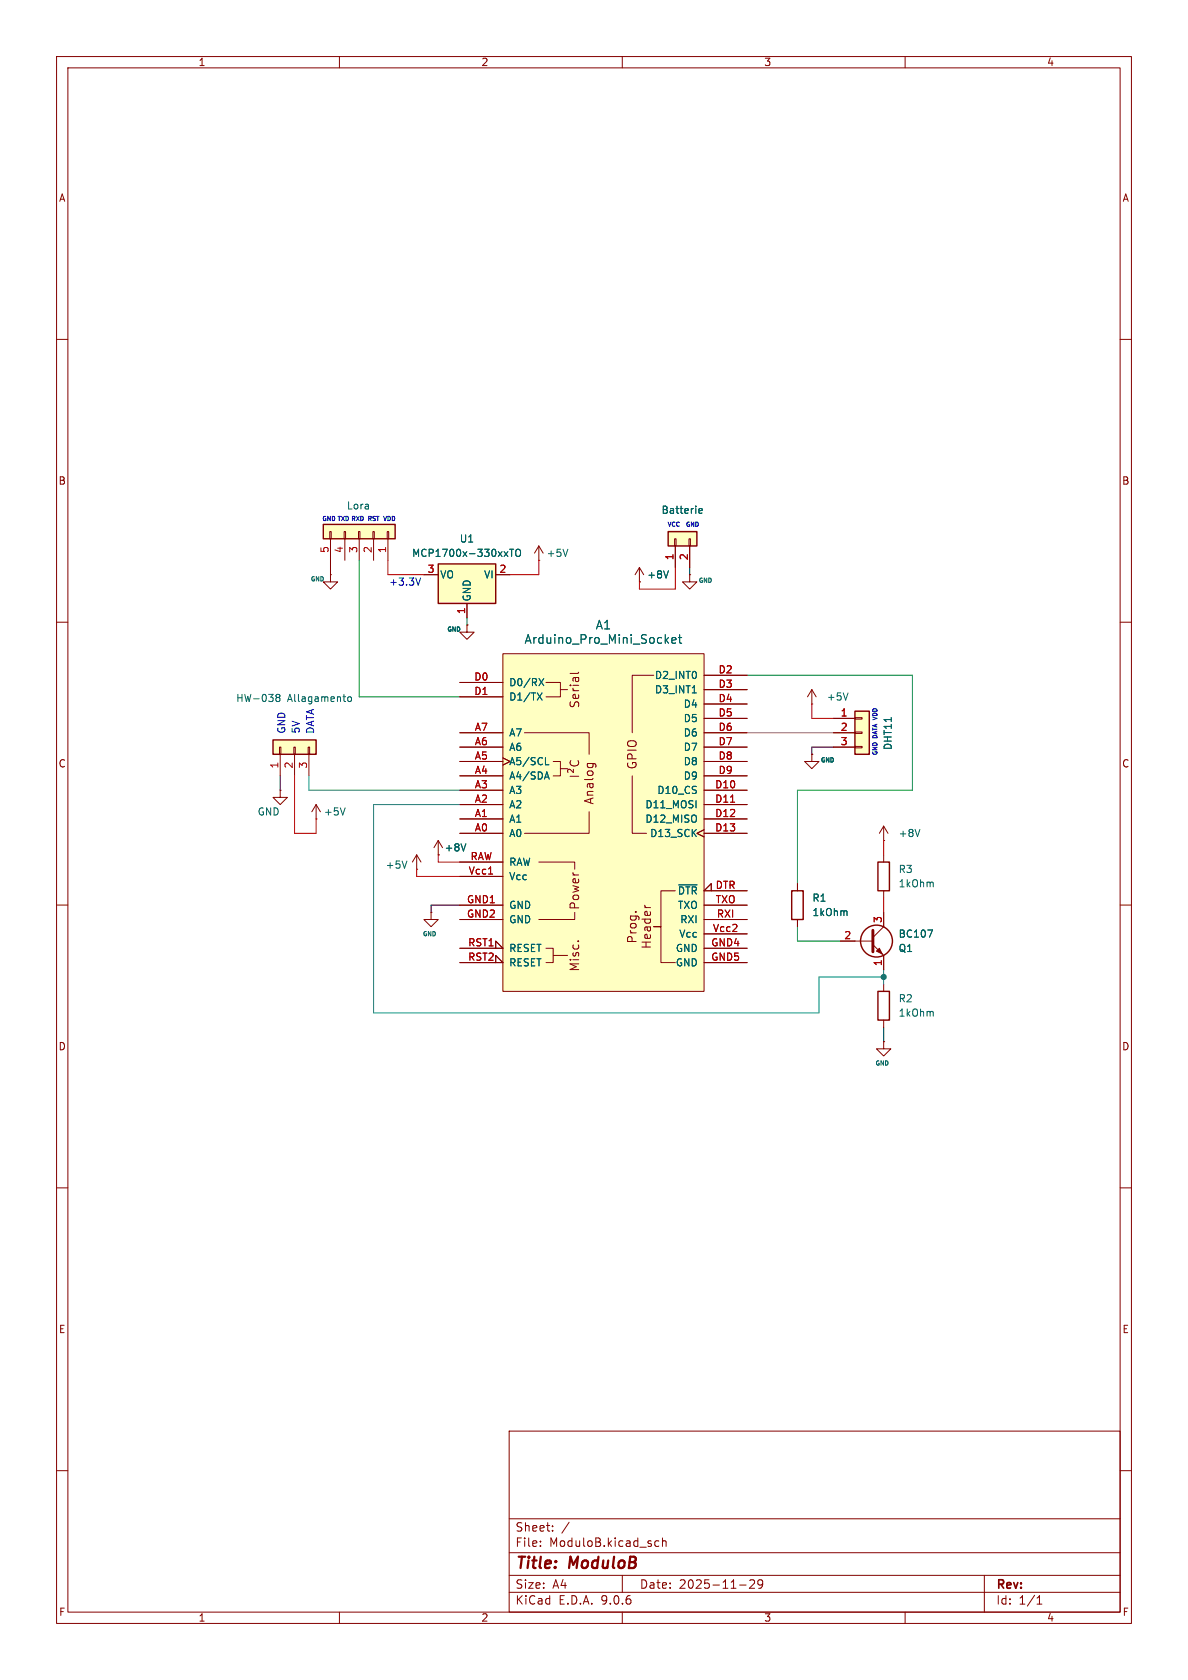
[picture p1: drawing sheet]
<svg xmlns="http://www.w3.org/2000/svg" width="210mm" height="297mm" viewBox="0 0 210 297" stroke-linecap="round" stroke-linejoin="round" font-family="sans-serif">
<g fill="none" stroke="#840000" stroke-width=".18">
<path d="M10 10h190v277h-190zM12 12h186v273h-186zM60 10v2M110 10v2M160 10v2M10 60h2M198 60h2M95.2 99.1h.1M95.2 96.5l-.7 1.3M95.2 96.5l.8 1.3M95.2 96.5v2.6M10 110h2"/>
<path d="M113 102.9h.1M113 100.3l-.7 1.3M113 100.3l.8 1.3M113 100.3v2.6M121.9 101.6v1.3h1.3l-1.3 1.2-1.3-1.2h1.3M121.9 101.6h.1M198 110h2M49.5 139.7v1.3h1.3l-1.3 1.2-1.2-1.2h1.2M49.5 139.7h.1M10 160h2M77.5 151.1h.1M77.5 148.6l-.8 1.3"/>
<path d="M77.5 148.6l.7 1.3M77.5 148.6v2.5M141 156.2v1.3M198 160h2M141 162.6v1.2M10 210h2M198 210h2M90 253h108v32h-108zM10 260h2M90 278.5h108M90 274.5h108M90 268.5h108"/>
<path d="M95.5 273.2v.2M95.5 272.5v.1M97.7 270.5v.2M97.7 269.8v.1M100.6 269.1l-1.3 1.9M110 278.5v3M115.8 273.1l.2 .3 .5-.1M116.5 272.5l-.5-.1-.2 .3M117.1 272.5l.2-.1 .4 .1 .1 .9M117.1 271.9v1.5M132.5 279.4l.6-.1 .2 .1 .1 .3-.9 1.1h.9M134.8 279.9l-.3 .3h-.2l-.3-.3 .1-.5 .4-.1 .3 .1a.99 .99 0 0 1-.4 1.4h-.3"/>
<path d="M174 278.5v6.5M198 260h2M60 285v2M90 281.5h108M110 285v2M130.8 280.2h1.1M160 285v2M183.3 283.6h.9M183.3 282.5l.5-.4v1.5"/>
</g>
<path d="M100.4 97.1l-.4 1.3M118.2 100.9l-.5 1.3M82.3 149.2l-.4 1.2M149.7 161.1v.8" fill="none" stroke="#006464" stroke-width=".18"/>
<path d="M140 157.5h2v5.1h-2z" fill="none" stroke="#840000" stroke-width=".25"/>
<path d="M77.5 99.7h10.1v7h-10.1z" fill="#ffffc2"/>
<g fill="none" stroke="#840000" stroke-width=".25">
<path d="M77.5 99.7h10.1v7h-10.1z"/>
<circle cx="154.9" cy="166.4" r="2.82"/>
</g>
<g fill="none" stroke="#840000" stroke-width=".18">
<path d="M74.9 101.6h2.6M82.5 110.5v1.3h-1.2l1.2 1.2 1.3-1.2h-1.3M82.5 110.5h.1M82.5 106.7v2.5M87.6 101.6h2.6M143.5 133.4v1.2h1.3l-1.3 1.3-1.3-1.3h1.3M143.5 133.4h.1M55.9 144.8h.1M55.9 142.2l-.8 1.3M55.9 142.2l.7 1.3M55.9 142.2v2.6M73.7 153.7h.1"/>
<path d="M73.7 151.1l-.8 1.3M73.7 151.1l.7 1.3M73.7 151.1v2.6M156.2 148.6h.1M156.2 146.1v2.5M156.2 146.1l-.8 1.2M156.2 146.1l.8 1.2M76.2 161.3v1.3h1.3l-1.3 1.2-1.3-1.2h1.3M76.2 161.3h.1M148.6 166.4h5.7M154.3 167l1.9 1.9v2.6M156.2 161.3v2.5l-1.9 1.9"/>
<path d="M156.2 184.2v1.2h1.3l-1.3 1.3-1.3-1.3h1.3M156.2 184.2h.1"/>
</g>
<path d="M90.1 97.1h.7M90.4 97.1v1.3M91.3 97.2l.2-.1a.43 .43 0 0 1 .5 .4v.4a.42 .42 0 0 1-.4 .5 .42 .42 0 0 1-.4-.5v-.4zM61 142.8l-.4 1.3M71.9 152.2l-.4 1.3M162.6 146.6l-.4 1.3M164 164.4h.8l-.5 1.3" fill="none" stroke="#006464" stroke-width=".18"/>
<path d="M154.3 164.5v3.8" fill="none" stroke="#840000" stroke-width=".51"/>
<path d="M154.9 168.1l.5-.5 .6 1.1z" fill="#840000" stroke="#840000" stroke-width=".18"/>
<path d="M48.3 130.8h7.6v2.6h-7.6z" fill="#ffffc2"/>
<path d="M48.3 130.8h7.6v2.6h-7.6z" fill="none" stroke="#840000" stroke-width=".25"/>
<path d="M49.4 132.1h.3v1.3h-.3zM49.5 133.4v3.8M51.9 132.1h.3v1.3h-.3zM52.1 133.4v3.8M54.5 132.1h.2v1.3h-.2zM54.6 133.4v3.8" fill="none" stroke="#840000" stroke-width=".18"/>
<path d="M49 123.3l-.2-.2 .2-.3h.2l.3 .2-.3 .3M49 123.3l-.2 .2v.4l.2 .1h.4l.1-.2v-.3l-.3-.2M49 123.3h.2M61.5 123.3l.2-.1 .4 .1v.5l-.1 .2h-.3l-.2-.1z" fill="none" stroke="#006464" stroke-width=".18"/>
<path d="M88.9 115.6h35.6v59.7h-35.6z" fill="#ffffc2"/>
<g fill="none" stroke="#840000" stroke-width=".18">
<path d="M88.9 115.6h35.6v59.7h-35.6zM102.3 118.8l-.2 .3h-1.3M115.6 119.4h-3.8v10.1M124.5 119.4h7.6M81.3 120.7h7.6M81.3 123.2h7.6M81.3 129.5h7.6M81.3 132.1h7.6M81.3 134.6h7.6M81.3 137.2h7.6M81.3 139.7h7.6M88.9 134l1.3 .6-1.3 .7"/>
<path d="M92.7 129.5h11.4v3.9M96.5 120.7h2.6v2.5h-2.6M97.8 134.6h1.3v2.6h-1.3M99.1 121.9h1.2M99.1 135.9h1.2M100.8 137.2h1.5M100.9 134.5a.61 .61 0 0 0 0 .7 .61 .61 0 0 0 .7 .2 .57 .57 0 0 0 .6-.3 .57 .57 0 0 0 0-.6M101.4 136v.6l-.6-.5a.31 .31 0 0 0-.5 .1l.1 .4M103.8 135h1.3l.2 .1M103.9 135l-.1 .1M104.8 135v.1M111.8 137.2v10.1h2.5"/>
<path d="M124.5 121.9h7.6M124.5 129.5h7.6M124.5 132.1h7.6M124.5 134.6h7.6M124.5 137.2h7.6M124.5 139.7h7.6M124.5 124.5h7.6M124.5 127h7.6M81.3 142.2h7.6M81.3 144.8h7.6M81.3 147.3h7.6M81.3 152.4h7.6"/>
<path d="M81.3 154.9h7.6M95.2 152.4h6.4v1.3M104.1 143.5v3.8h-11.4M119.4 157.5h-2.6v6.3h-1.2h1.2v6.4h2.6M124.5 146.7l-1.3 .6 1.3 .7M124.5 142.2h7.6M124.5 144.8h7.6M124.5 147.3h7.6M125.7 157.5v-1.3l-1.2 1.3h7.6M156.2 151.1v1.3M156.2 157.5v1.3M81.3 167.6h7.6l-1.3-1.2v1.2"/>
<path d="M81.3 170.2h7.6l-1.3-1.3v1.3M81.3 160h7.6M81.3 162.6h7.6M96.5 167.6h1.3v2.6h-1.3M97.8 168.9h2.5M101.6 161.3v1.3h-6.4M102.2 166.4h.1M112.3 161.2h.2M114 160v.2M124.5 160h7.6M124.5 162.6h7.6M124.5 167.6h7.6"/>
<path d="M124.5 170.2h7.6M124.5 165.1h7.6"/>
</g>
<g fill="none" stroke="#006464" stroke-width=".18">
<path d="M95.3 120l.8 1.2M96.1 120l-.8 1.2M117.7 113.1l.5 .6M118.2 112.7l-.6 .6M118.8 113.2l.7-.1-.1-.3-.4-.1-.2 .2v.8h.6M119.9 112.7h.6M120.1 112.2v1.3l.4 .2M95 122.5l.8 1.3M95.8 122.5l-.8 1.3M96.4 137.4h.6M96.4 135.2h.6M96.7 136.5l.4 1.2"/>
<path d="M122.4 122.5h.7M120 156.4h3.2M164.9 156l.1 .8"/>
</g>
<path d="M86.4 154.5h.7M129.1 141.8h.8" fill="none" stroke="#a90000" stroke-width=".18"/>
<path d="M155.2 152.4h2v5.1h-2z" fill="none" stroke="#840000" stroke-width=".25"/>
<path d="M118.1 94h5.1v2.5h-5.1z" fill="#ffffc2"/>
<path d="M118.1 94h5.1v2.5h-5.1z" fill="none" stroke="#840000" stroke-width=".25"/>
<path d="M119.3 95.3h.2v1.2h-.2zM119.4 96.5v3.8M121.8 95.3h.2v1.2h-.2zM121.9 96.5v3.8" fill="none" stroke="#840000" stroke-width=".18"/>
<path d="M123.5 90.3l.6-.1v-.2l-.4-.1-.2 .2 .1 .6h.5" fill="none" stroke="#006464" stroke-width=".18"/>
<path d="M57.1 92.7h12.7v2.6h-12.7z" fill="#ffffc2"/>
<path d="M57.1 92.7h12.7v2.6h-12.7zM155.2 175.3h2v5h-2z" fill="none" stroke="#840000" stroke-width=".25"/>
<g fill="none" stroke="#840000" stroke-width=".18">
<path d="M58.3 94h.2v1.3h-.2zM58.4 95.3v3.8M60.8 94h.3v1.3h-.3zM61 95.3v3.8M63.4 94h.2v1.3h-.2zM63.5 95.3v3.8M65.9 94h.3v1.3h-.3zM66 95.3v3.8M68.5 94h.2v1.3h-.2zM68.6 95.3v3.8M58.4 101.6v1.3h-1.3l1.3 1.2 1.3-1.2h-1.3M58.4 101.6h.1"/>
<path d="M143.5 124.5h.1M143.5 121.9l-.8 1.3M143.5 121.9l.8 1.3M143.5 121.9v2.6M156.2 174v1.3M156.2 180.3v1.3"/>
</g>
<path d="M149.9 122.5l-.4 1.3M164.9 178.9l.1 .7" fill="none" stroke="#006464" stroke-width=".18"/>
<path d="M151.1 125.7h2.6v7.7h-2.6z" fill="#ffffc2"/>
<path d="M151.1 125.7h2.6v7.7h-2.6z" fill="none" stroke="#840000" stroke-width=".25"/>
<g fill="none" stroke="#840000" stroke-width=".18">
<path d="M119.4 96.5v3.8M121.9 96.5v3.8M74.9 101.6h2.6M82.5 110.5h.1M82.5 106.7v2.5M87.6 101.6h2.6M113 102.9h.1M124.5 119.4h7.6M81.3 129.5h7.6M81.3 132.1h7.6M81.3 120.7h7.6M81.3 123.2h7.6"/>
<path d="M81.3 134.6h7.6M81.3 137.2h7.6M81.3 139.7h7.6M88.9 134l1.3 .6-1.3 .7M124.5 127h7.6M124.5 129.5h7.6M124.5 132.1h7.6M124.5 134.6h7.6M124.5 137.2h7.6M124.5 139.7h7.6M124.5 121.9h7.6M124.5 124.5h7.6"/>
<path d="M143.5 133.4h.1M147.3 127h3.8M147.3 129.5h3.8M147.3 132.1h3.8M151.1 126.9h1.3v.2h-1.3zM151.1 129.4h1.3v.3h-1.3zM151.1 132h1.3v.2h-1.3zM77.5 151.1h.1M81.3 142.2h7.6M81.3 144.8h7.6M81.3 147.3h7.6M81.3 152.4h7.6"/>
<path d="M81.3 154.9h7.6M124.5 146.7l-1.3 .6 1.3 .7M124.5 142.2h7.6M124.5 144.8h7.6M124.5 147.3h7.6M125.7 157.5v-1.3l-1.2 1.3h7.6M141 156.2v1.3M81.3 167.6h7.6l-1.3-1.2v1.2M81.3 170.2h7.6l-1.3-1.3v1.3M81.3 160h7.6M81.3 162.6h7.6M124.5 160h7.6"/>
<path d="M124.5 162.6h7.6M124.5 167.6h7.6M124.5 170.2h7.6M124.5 165.1h7.6M141 162.6v1.2M148.6 166.4h2.5M156.2 161.3v2.5M156.2 168.9v2.6"/>
</g>
<path d="M77.5 152.4h3.8" fill="none" stroke="#ff0002" stroke-width=".18"/>
<path d="M66 142.2h15.3M156.2 171.5v1.2" fill="none" stroke="#008484" stroke-width=".18"/>
<path d="M54.6 137.2v2.5h26.7M66 142.2v36.9h78.8v-6.4h11.4v1.3" fill="none" stroke="#009090" stroke-width=".18"/>
<path d="M77.5 151.1v1.3" fill="none" stroke="#ff0003" stroke-width=".18"/>
<path d="M68.6 99.1v2.5h6.3M95.2 99.1v2.5h-5M119.4 100.3v3.8h-6.4v-1.2M52.1 137.2v10.1h3.8v-2.5M143.5 124.5v2.5h3.8M73.7 154.9h7.6M156.2 148.6v2.5M156.2 158.8v2.5" fill="none" stroke="#f00" stroke-width=".18"/>
<path d="M58.4 99.1v2.5M121.9 100.3v1.3M49.5 137.2v2.5M147.3 132.1h-3.8v1.3M81.3 160h-5.1v1.3M156.2 181.6v2.6" fill="none" stroke="#000" stroke-width=".18"/>
<path d="M63.5 99.1v24.1h17.8M82.5 109.2v1.3M132.1 119.4h29.2v20.3h-20.3v16.5M141 163.8v2.6h7.6" fill="none" stroke="#009600" stroke-width=".18"/>
<path d="M73.7 153.7v1.2" fill="none" stroke="#ff0300" stroke-width=".18"/>
<path d="M132.1 129.5h15.2" fill="none" stroke="#c200c2" stroke-width=".18"/>
<path d="M74.3 102.2l-.4 1.3" fill="none" stroke="#0000c2" stroke-width=".18"/>
<g fill="none" stroke="#006464" stroke-width=".18">
<path d="M90.1 97.1h.7M90.4 97.1v1.3M91.3 97.2l.2-.1a.43 .43 0 0 1 .5 .4v.4a.42 .42 0 0 1-.4 .5 .42 .42 0 0 1-.4-.5v-.4zM123.5 90.3l.6-.1v-.2l-.4-.1-.2 .2 .1 .6h.5M95.3 120l.8 1.2M96.1 120l-.8 1.2M117.7 113.1l.5 .6M118.2 100.9l-.5 1.3M118.2 112.7l-.6 .6M118.8 113.2l.7-.1-.1-.3-.4-.1-.2 .2v.8h.6M119.9 112.7h.6M120.1 112.2v1.3l.4 .2"/>
<path d="M95 122.5l.8 1.3M95.8 122.5l-.8 1.3M96.4 137.4h.6M96.4 135.2h.6M96.7 136.5l.4 1.2M122.4 122.5h.7M82.3 149.2l-.4 1.2M120 156.4h3.2M149.7 161.1v.8M164 164.4h.8l-.5 1.3"/>
</g>
<path d="M86.4 154.5h.7M129.1 141.8h.8" fill="none" stroke="#a90000" stroke-width=".18"/>
<circle cx="156.2" cy="172.7" r=".46" fill="#008484" stroke="#008484" stroke-width=".18"/>
<g font-size="2.8" fill="#840000">
<text x="91" y="277.9">Title:</text>
<text x="100.7" y="277.9">ModuloB</text>
</g>
<g font-size="2.1" fill="#006464">
<text x="105.2" y="111.5">A1</text>
<text x="92.6" y="114">Arduino_Pro_Mini_Socket</text>
</g>
<g font-size="2.1" fill="#840000">
<text x="102.6" y="125.3" transform="rotate(-90 102.6 125.3)">Serial</text>
<text x="112.8" y="136.1" transform="rotate(-90 112.8 136.1)">GPIO</text>
<text x="105.1" y="142.3" transform="rotate(-90 105.1 142.3)">Analog</text>
<text x="102.6" y="160.9" transform="rotate(-90 102.6 160.9)">Power</text>
<text x="112.8" y="166.9" transform="rotate(-90 112.8 166.9)">Prog.</text>
<text x="115.3" y="167.9" transform="rotate(-90 115.3 167.9)">Header</text>
<text x="102.6" y="171.9" transform="rotate(-90 102.6 171.9)">Misc.</text>
<text x="91" y="273.7">File:</text>
<text x="91" y="271">Sheet:</text>
<text x="97.1" y="273.7">ModuloB.kicad_sch</text>
<text x="91" y="281.1">Size:</text>
<text x="97.7" y="281.1">A4</text>
<text x="113" y="281.1">Date:</text>
<text x="120" y="281.1">2025-11-29</text>
<text x="176" y="281.3">Rev:</text>
<text x="91" y="283.9">KiCad</text>
<text x="98.7" y="283.9">E.D.A.</text>
<text x="106.3" y="283.9">9.0.6</text>
<text x="176" y="283.9">Id:</text>
<text x="180.1" y="283.9">1/1</text>
</g>
<g font-size="1.8" fill="#840000">
<text x="35" y="11.9">1</text>
<text x="85" y="11.9">2</text>
<text x="135" y="11.9">3</text>
<text x="185" y="11.9">4</text>
<text x="10.3" y="35.9">A</text>
<text x="198.4" y="35.9">A</text>
<text x="10.3" y="85.9">B</text>
<text x="198.3" y="85.9">B</text>
<text x="10.3" y="135.9">C</text>
<text x="198.3" y="135.9">C</text>
<text x="10.3" y="185.9">D</text>
<text x="198.3" y="185.9">D</text>
<text x="10.3" y="235.9">E</text>
<text x="198.3" y="235.9">E</text>
<text x="10.3" y="285.9">F</text>
<text x="35" y="286.9">1</text>
<text x="85" y="286.9">2</text>
<text x="135" y="286.9">3</text>
<text x="185" y="286.9">4</text>
<text x="198.4" y="285.9">F</text>
</g>
<g font-size="1.8" fill="#006464">
<text x="61.2" y="90.3">Lora</text>
<text x="116.8" y="91">Batterie</text>
<text x="72.7" y="98.7">MCP1700x-330xxTO</text>
<text x="81.2" y="96.1">U1</text>
<text x="96.5" y="98.7">+5V</text>
<text x="77.7" y="102.5">VO</text>
<text x="83.4" y="106.4" transform="rotate(-90 83.4 106.4)">GND</text>
<text x="85.5" y="102.5">VI</text>
<text x="114.3" y="102.5">+8V</text>
<text x="41.6" y="124.3">HW-038</text>
<text x="50.8" y="124.3">Allagamento</text>
<text x="89.9" y="121.5">D0/RX</text>
<text x="89.9" y="124.1">D1/TX</text>
<text x="115.7" y="120.2">D2_INT0</text>
<text x="115.7" y="122.8">D3_INT1</text>
<text x="120.8" y="125.3">D4</text>
<text x="146.1" y="124.1">+5V</text>
<text x="89.9" y="130.4">A7</text>
<text x="120.8" y="127.9">D5</text>
<text x="120.8" y="130.4">D6</text>
<text x="89.9" y="132.9">A6</text>
<text x="89.9" y="135.5">A5/SCL</text>
<text x="120.8" y="132.9">D7</text>
<text x="120.8" y="135.5">D8</text>
<text x="157.8" y="132.7" transform="rotate(-90 157.8 132.7)">DHT11</text>
<text x="89.9" y="138">A4/SDA</text>
<text x="89.9" y="140.6">A3</text>
<text x="89.9" y="143.1">A2</text>
<text x="114" y="143.1">D11_MOSI</text>
<text x="116.1" y="140.6">D10_CS</text>
<text x="120.8" y="138">D9</text>
<text x="45.4" y="144.4">GND</text>
<text x="57.2" y="144.4">+5V</text>
<text x="89.9" y="145.6">A1</text>
<text x="89.9" y="148.2">A0</text>
<text x="114" y="145.6">D12_MISO</text>
<text x="114.8" y="148.2">D13_SCK</text>
<text x="158.8" y="148.2">+8V</text>
<text x="68.1" y="153.8">+5V</text>
<text x="78.5" y="150.7">+8V</text>
<text x="89.9" y="153.3">RAW</text>
<text x="89.9" y="155.8">Vcc</text>
<text x="158.8" y="154.5">R3</text>
<text x="89.9" y="160.9">GND</text>
<text x="119.7" y="158.3">~{DTR}</text>
<text x="119.7" y="160.9">TXO</text>
<text x="143.5" y="159.6">R1</text>
<text x="158.8" y="157.1">1kOhm</text>
<text x="89.9" y="163.4">GND</text>
<text x="120" y="166">Vcc</text>
<text x="120.2" y="163.4">RXI</text>
<text x="143.5" y="162.2">1kOhm</text>
<text x="158.8" y="166">BC107</text>
<text x="89.9" y="168.5">RESET</text>
<text x="89.9" y="171">RESET</text>
<text x="119.4" y="168.5">GND</text>
<text x="119.4" y="171">GND</text>
<text x="158.8" y="168.5">Q1</text>
<text x="158.8" y="177.4">R2</text>
<text x="158.8" y="179.9">1kOhm</text>
</g>
<g font-size="1.8" fill="#a90000">
<text x="58.2" y="97.9" transform="rotate(-90 58.2 97.9)">5</text>
<text x="60.7" y="97.9" transform="rotate(-90 60.7 97.9)">4</text>
<text x="63.2" y="97.9" transform="rotate(-90 63.2 97.9)">3</text>
<text x="65.8" y="97.9" transform="rotate(-90 65.8 97.9)">2</text>
<text x="68.3" y="97.9" transform="rotate(-90 68.3 97.9)">1</text>
<text x="75.5" y="101.3">3</text>
<text x="88.2" y="101.3">2</text>
<text x="119.1" y="99.1" transform="rotate(-90 119.1 99.1)">1</text>
<text x="121.7" y="99.1" transform="rotate(-90 121.7 99.1)">2</text>
<text x="82.3" y="108.7" transform="rotate(-90 82.3 108.7)">1</text>
<text x="126.9" y="119.1">D2</text>
<text x="83.7" y="120.4">D0</text>
<text x="83.7" y="122.9">D1</text>
<text x="126.9" y="121.7">D3</text>
<text x="126.9" y="124.2">D4</text>
<text x="83.8" y="129.3">A7</text>
<text x="83.8" y="131.8">A6</text>
<text x="126.9" y="126.7">D5</text>
<text x="126.9" y="129.3">D6</text>
<text x="126.9" y="131.8">D7</text>
<text x="148.5" y="126.7">1</text>
<text x="148.5" y="129.3">2</text>
<text x="148.5" y="131.8">3</text>
<text x="49.3" y="136" transform="rotate(-90 49.3 136)">1</text>
<text x="51.8" y="136" transform="rotate(-90 51.8 136)">2</text>
<text x="54.4" y="136" transform="rotate(-90 54.4 136)">3</text>
<text x="83.8" y="134.4">A5</text>
<text x="83.8" y="136.9">A4</text>
<text x="126.9" y="134.4">D8</text>
<text x="126.9" y="136.9">D9</text>
<text x="83.8" y="139.4">A3</text>
<text x="83.8" y="142">A2</text>
<text x="126.3" y="139.4">D10</text>
<text x="126.3" y="142">D11</text>
<text x="83.8" y="144.5">A1</text>
<text x="83.8" y="147.1">A0</text>
<text x="126.3" y="144.5">D12</text>
<text x="126.3" y="147.1">D13</text>
<text x="82.8" y="154.7">Vcc1</text>
<text x="83.1" y="152.1">RAW</text>
<text x="82.4" y="159.8">GND1</text>
<text x="126.4" y="157.2">DTR</text>
<text x="126.4" y="159.8">TXO</text>
<text x="82.4" y="162.3">GND2</text>
<text x="82.7" y="167.4">RST1</text>
<text x="125.6" y="167.4">GND4</text>
<text x="125.9" y="164.8">Vcc2</text>
<text x="126.6" y="162.3">RXI</text>
<text x="149.2" y="166.1">2</text>
<text x="156" y="163.3" transform="rotate(-90 156 163.3)">3</text>
<text x="82.7" y="169.9">RST2</text>
<text x="125.6" y="169.9">GND5</text>
<text x="156" y="170.9" transform="rotate(-90 156 170.9)">1</text>
</g>
<g font-size="1.8" fill="#0000c2">
<text x="68.7" y="103.7">+3.3V</text>
<text x="50.6" y="129.8" transform="rotate(-90 50.6 129.8)">GND</text>
<text x="53.2" y="129.8" transform="rotate(-90 53.2 129.8)">5V</text>
<text x="55.7" y="129.8" transform="rotate(-90 55.7 129.8)">DATA</text>
</g>
<g font-size="1.1" fill="#0000c2">
<text x="56.9" y="92.3">GND TXD RXD RST VDD</text>
<text x="117.9" y="93.3">VCC</text>
<text x="121.1" y="93.3">GND</text>
<text x="155.3" y="133.7" transform="rotate(-90 155.3 133.7)">GND DATA VDD</text>
</g>
<g font-size="1.1" fill="#006464">
<text x="54.8" y="103">GND</text>
<text x="123.4" y="103.2">GND</text>
<text x="79" y="111.9">GND</text>
<text x="145" y="135">GND</text>
<text x="74.6" y="165.7">GND</text>
<text x="154.6" y="188.6">GND</text>
</g>
</svg>
